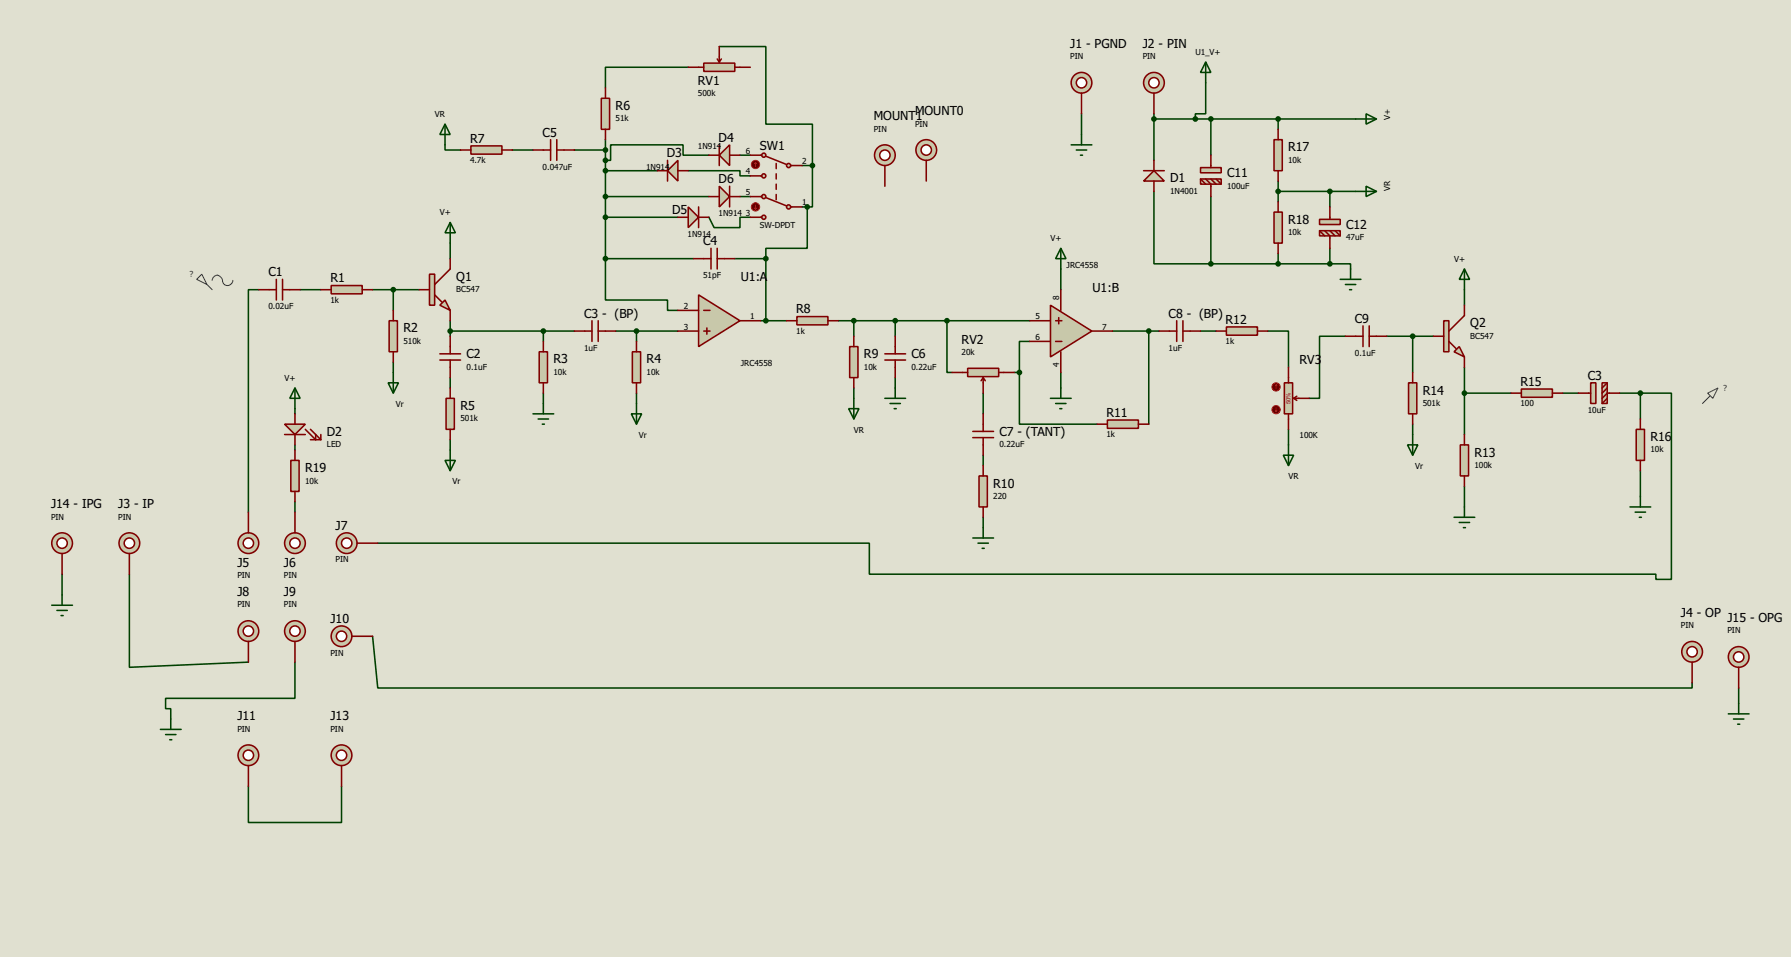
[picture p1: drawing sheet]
<svg xmlns="http://www.w3.org/2000/svg" width="440mm" height="235mm" viewBox="0 0 440 235" stroke-linecap="round" stroke-linejoin="round" font-family="sans-serif">
<path d="M0 0h439.5v235h-439.5z" fill="#e0e0d0"/>
<g fill="none" stroke="#004000" stroke-width=".38">
<path d="M168.9 16.5h-20.3v5.1M176.5 11.4h11.5v19.1h11.4v10.1M109.2 35.6v1.2h3.8M125.7 36.8h5.1M141 36.8h7.6M148.6 34.3v29.2M174 38.1h-6.4v-2.5h-17.7v3.8h-1.3M181.6 38.1h2.5M265.4 27.9v5.1M283.2 29.2h49.5M283.2 27.9v11.5M295.9 20.3v7.6h-2.5v1.3"/>
<path d="M297.2 29.2v8.9M313.7 29.2v2.5M110.5 59.7v3.8M148.6 48.3h25.4M148.6 41.9h12.7M148.6 53.3h17.8M168.9 41.9h12.7v1.3h2.5M174 53.3l1.3 2.6h6.3v-2.6h2.5M181.6 48.3h2.5M196.8 50.8h1.3M196.8 40.6h2.6M198.1 50.8v10.2h-10.1v2.5"/>
<path d="M199.4 40.6v10.2h-1.3M283.2 47v17.8h14M297.2 48.3v16.5M313.7 44.4v5.1M313.7 47h19M326.4 47v3.8M63.5 71.1h-2.5v54.6M73.7 71.1h5M91.4 71.1h11.5M96.5 71.1v5.1M110.5 78.7v3.8M148.6 63.5v10.2h15.2v2.5h2.6"/>
<path d="M148.6 63.5h21.6M180.3 63.5h7.7M186.7 78.7h6.3M188 63.5v15.2M205.7 78.7h47M209.5 78.7v3.8M219.7 78.7v3.8M232.4 78.7v12.7h1.3M260.3 66v5.1M297.2 64.8h29.2M313.7 62.2v2.6M326.4 64.8h5.1v1.2"/>
<path d="M326.4 61v3.8M359.4 71.1v3.8M96.5 88.9v2.5M110.5 92.7v2.5M110.5 81.3h30.5M133.3 81.3v2.5M133.3 96.5v2.6M151.1 81.3h15.3M156.2 81.3v2.5M156.2 96.5v2.6M209.5 95.2v2.6M219.7 92.7v2.5"/>
<path d="M241.3 96.5v5.1M248.9 91.4h1.3M250.2 91.4v12.7h19M252.7 83.8h-2.5v7.6M260.3 91.4v3.8M273 81.3h11.5M281.9 81.3v22.8M294.6 81.3h3.8M311.1 81.3h5.1v8.9M330.2 82.5h-6.4v15.3h-2.5M340.4 82.5h11.4M346.7 82.5v8.9"/>
<path d="M359.4 90.2v16.5M359.4 96.5h11.4M383.5 96.5h3.8M397.5 96.5h5.1M402.6 96.5h7.6v45.7h-3.8v-1.2h-193v-7.7h-120.7M402.6 96.5v6.4M72.4 100.3v1.3M72.4 109.2v1.3M110.5 107.9v2.6M241.3 111.8v2.5M316.2 105.4v3.8M346.7 104.1v2.6"/>
<path d="M359.4 119.4v5.1M402.6 115.6v6.3M72.4 123.2v2.5M241.3 127v2.5M15.2 141v5M31.7 141v22.8l29.3-1.2M91.4 156.2l1.3 12.7h322.6v-1.3M72.4 162.6v8.8h-31.8v2.6h1.3v2.5M426.7 168.9v3.8M61 193v8.9h22.8v-8.9"/>
</g>
<path d="M171.4 72.4l10.2 6.3-10.2 6.4z" fill="#c8c8aa" stroke="#800000" stroke-width=".38"/>
<path d="M166.4 76.2h5M172.7 76.2h1.5M181.6 78.7h5.1M166.4 81.3h5M172.7 81.3h1.5M173.5 80.5v1.5" fill="none" stroke="#800000" stroke-width=".38"/>
<path d="M257.8 74.9l10.2 6.4-10.2 6.3z" fill="#c8c8aa" stroke="#800000" stroke-width=".38"/>
<path d="M252.7 78.7h5.1M259.1 78.7h1.5M259.8 78v1.5M260.3 71.1v5.1M252.7 83.8h5.1M259.1 83.8h1.5M260.3 86.4v5M268 81.3h5" fill="none" stroke="#800000" stroke-width=".38"/>
<path d="M107.9 74.9l1.3-1.2 1.3 2.5z" fill="#c8c8aa" stroke="#800000" stroke-width=".38"/>
<path d="M105.4 67.3h1.3v7.6h-1.3z" fill="#c8c8aa" stroke="#800000" stroke-width=".38"/>
<path d="M63.5 71.1h4.3M67.8 68.6v5.1M69.3 71.1h4.4M69.3 68.6v5.1M102.9 71.1h2.5M106.7 72.4l1.8 1.8M110.5 63.5v2.5l-3.8 3.8M110.5 76.2v2.5" fill="none" stroke="#800000" stroke-width=".38"/>
<path d="M81.3 70.1h7.6v2h-7.6z" fill="#c8c8aa" stroke="#800000" stroke-width=".38"/>
<path d="M78.7 71.1h2.6M88.9 71.1h2.5" fill="none" stroke="#800000" stroke-width=".38"/>
<path d="M95.5 78.7h2v7.7h-2z" fill="#c8c8aa" stroke="#800000" stroke-width=".38"/>
<path d="M96.5 76.2v2.5M96.5 86.4v2.5" fill="none" stroke="#800000" stroke-width=".38"/>
<path d="M132.3 86.4h2.1v7.6h-2.1z" fill="#c8c8aa" stroke="#800000" stroke-width=".38"/>
<path d="M133.3 83.8v2.6M133.3 94v2.5" fill="none" stroke="#800000" stroke-width=".38"/>
<path d="M155.2 86.4h2v7.6h-2z" fill="#c8c8aa" stroke="#800000" stroke-width=".38"/>
<path d="M156.2 83.8v2.6M156.2 94v2.5" fill="none" stroke="#800000" stroke-width=".38"/>
<path d="M109.5 97.8h2v7.6h-2z" fill="#c8c8aa" stroke="#800000" stroke-width=".38"/>
<g fill="none" stroke="#800000" stroke-width=".38">
<path d="M130.8 36.8h4.3M135.1 34.3v5.1M136.7 34.3v5.1M136.7 36.8h4.3M145.3 78.7v5.1M146.8 78.7v5.1M170.2 63.5h4.3M174.5 61v5M176 61v5M176 63.5h4.3M107.9 88.4h5.1M107.9 86.9h5.1"/>
<path d="M110.5 82.5v4.4M110.5 88.4v4.3M110.5 95.2v2.6M141 81.3h4.3M146.8 81.3h4.3M110.5 105.4v2.5"/>
</g>
<path d="M147.6 24.1h2v7.6h-2z" fill="#c8c8aa" stroke="#800000" stroke-width=".38"/>
<path d="M148.6 21.6v2.5M148.6 31.7v2.6" fill="none" stroke="#800000" stroke-width=".38"/>
<path d="M115.6 35.8h7.6v2h-7.6z" fill="#c8c8aa" stroke="#800000" stroke-width=".38"/>
<path d="M113 36.8h2.6M123.2 36.8h2.5" fill="none" stroke="#800000" stroke-width=".38"/>
<path d="M110.5 54.6l1.3 2.5h-2.6zM110.5 54.6v5.1M156.2 99.1v5M154.9 101.6h2.6l-1.3 2.5z" fill="none" stroke="#004000" stroke-width=".38"/>
<path d="M195.6 77.7h7.6v2.1h-7.6z" fill="#c8c8aa" stroke="#800000" stroke-width=".38"/>
<path d="M193 78.7h2.6M203.2 78.7h2.5" fill="none" stroke="#800000" stroke-width=".38"/>
<path d="M208.5 85.1h2.1v7.6h-2.1z" fill="#c8c8aa" stroke="#800000" stroke-width=".38"/>
<path d="M209.5 82.5v2.6M209.5 92.7v2.5M217.2 88.4h5M217.2 86.9h5M219.7 82.5v4.4M219.7 88.4v4.3" fill="none" stroke="#800000" stroke-width=".38"/>
<g fill="#004000" stroke="#004000" stroke-width=".38">
<circle cx="96.5" cy="71.1" r=".51"/>
<circle cx="110.5" cy="81.3" r=".51"/>
<circle cx="133.3" cy="81.3" r=".51"/>
<circle cx="156.2" cy="81.3" r=".51"/>
<circle cx="188" cy="63.5" r=".51"/>
<circle cx="148.6" cy="63.5" r=".51"/>
<circle cx="148.6" cy="36.8" r=".51"/>
</g>
<path d="M109.2 30.5l1.3 2.5h-2.6zM109.2 30.5v5.1M95.2 94h2.6l-1.3 2.5zM96.5 91.4v5.1M133.3 99.1v2.5M209.5 97.8v5.1M109.2 113h2.6l-1.3 2.6zM110.5 110.5v5.1M130.8 101.6h5.1M132.1 102.9h2.5M133.1 104.1h.5M208.3 100.3h2.5l-1.3 2.6z" fill="none" stroke="#004000" stroke-width=".38"/>
<path d="M172.7 15.5h7.6v2h-7.6z" fill="#c8c8aa" stroke="#800000" stroke-width=".38"/>
<path d="M168.9 16.5h3.8M176 14.5l.5 .7M176.5 11.4v3.8M177 14.5l-.5 .7M180.3 16.5h3.8" fill="none" stroke="#800000" stroke-width=".38"/>
<circle cx="209.5" cy="78.7" r=".51" fill="#004000" stroke="#004000" stroke-width=".38"/>
<path d="M217.2 97.8h5M218.4 99.1h2.6M219.7 95.2v2.6M219.5 100.3h.5" fill="none" stroke="#004000" stroke-width=".38"/>
<path d="M237.5 90.4h7.6v2.1h-7.6z" fill="#c8c8aa" stroke="#800000" stroke-width=".38"/>
<path d="M233.7 91.4h3.8M241.3 92.7l-.5 .8M241.3 92.7l.5 .8M241.3 92.7v3.8M245.1 91.4h3.8M238.8 105.9h5M238.8 107.4h5M241.3 101.6v4.3M241.3 107.4v4.4" fill="none" stroke="#800000" stroke-width=".38"/>
<circle cx="219.7" cy="78.7" r=".51" fill="#004000" stroke="#004000" stroke-width=".38"/>
<path d="M240.3 116.8h2v7.7h-2z" fill="#c8c8aa" stroke="#800000" stroke-width=".38"/>
<path d="M288.8 78.7v5.1M290.3 78.7v5.1M284.5 81.3h4.3M290.3 81.3h4.3M241.3 114.3v2.5M241.3 124.5v2.5" fill="none" stroke="#800000" stroke-width=".38"/>
<path d="M238.8 132.1h5M240 133.3h2.6M241 134.6h.6M241.3 129.5v2.6" fill="none" stroke="#004000" stroke-width=".38"/>
<path d="M271.8 103.1h7.6v2.1h-7.6z" fill="#c8c8aa" stroke="#800000" stroke-width=".38"/>
<path d="M269.2 104.1h2.6M279.4 104.1h2.5" fill="none" stroke="#800000" stroke-width=".38"/>
<circle cx="281.9" cy="81.3" r=".51" fill="#004000" stroke="#004000" stroke-width=".38"/>
<path d="M315.2 94h2v7.6h-2z" fill="#c8c8aa" stroke="#800000" stroke-width=".38"/>
<path d="M316.2 90.2v3.8M317.5 97.8l.8 .5M317.5 97.8h3.8M318.3 97.3l-.8 .5M316.2 101.6v3.8" fill="none" stroke="#800000" stroke-width=".38"/>
<circle cx="313.2" cy="95" r="1.02" fill="#400000" stroke="#f00" stroke-width=".25"/>
<path d="M313.2 94.5l-.3 .2M313.2 94.5l.2 .2M313.2 94.5v1" fill="none" stroke="#f00" stroke-width=".25"/>
<circle cx="313.2" cy="100.6" r="1.02" fill="#400000" stroke="#f00" stroke-width=".25"/>
<path d="M312.9 100.8l.3 .3M313.2 100.1v1M313.4 100.8l-.2 .3" fill="none" stroke="#f00" stroke-width=".25"/>
<path d="M315 111.8h2.5l-1.3 2.5zM316.2 109.2v5.1" fill="none" stroke="#004000" stroke-width=".38"/>
<path d="M301 80.3h7.6v2h-7.6z" fill="#c8c8aa" stroke="#800000" stroke-width=".38"/>
<path d="M298.4 81.3h2.6M308.6 81.3h2.5M330.2 82.5h4.3M334.5 80v5.1M336 80v5.1M336 82.5h4.4" fill="none" stroke="#800000" stroke-width=".38"/>
<path d="M356.9 86.4l1.2-1.3 1.3 2.5z" fill="#c8c8aa" stroke="#800000" stroke-width=".38"/>
<path d="M354.3 78.7h1.3v7.7h-1.3z" fill="#c8c8aa" stroke="#800000" stroke-width=".38"/>
<path d="M359.4 74.9v2.6l-3.8 3.8M351.8 82.5h2.5M355.6 83.8l1.8 1.8M359.4 87.6v2.6" fill="none" stroke="#800000" stroke-width=".38"/>
<path d="M358.4 109.2h2v7.6h-2z" fill="#c8c8aa" stroke="#800000" stroke-width=".38"/>
<path d="M359.4 106.7v2.5M359.4 116.8v2.6" fill="none" stroke="#800000" stroke-width=".38"/>
<path d="M359.4 66l1.3 2.6h-2.6zM359.4 66v5.1" fill="none" stroke="#004000" stroke-width=".38"/>
<path d="M345.7 94h2v7.6h-2z" fill="#c8c8aa" stroke="#800000" stroke-width=".38"/>
<path d="M346.7 91.4v2.6M346.7 101.6v2.5" fill="none" stroke="#800000" stroke-width=".38"/>
<path d="M345.4 109.2h2.6l-1.3 2.6zM346.7 106.7v5.1M356.9 127h5M358.1 128.3h2.6M359.2 129.5h.5M359.4 124.5v2.5" fill="none" stroke="#004000" stroke-width=".38"/>
<circle cx="346.7" cy="82.5" r=".51" fill="#004000" stroke="#004000" stroke-width=".38"/>
<path d="M373.4 95.5h7.6v2h-7.6z" fill="#c8c8aa" stroke="#800000" stroke-width=".38"/>
<path d="M370.8 96.5h2.6M381 96.5h2.5" fill="none" stroke="#800000" stroke-width=".38"/>
<circle cx="359.4" cy="96.5" r=".51" fill="#004000" stroke="#004000" stroke-width=".38"/>
<path d="M401.6 105.4h2v7.6h-2z" fill="#c8c8aa" stroke="#800000" stroke-width=".38"/>
<path d="M402.6 102.9v2.5M402.6 113v2.6" fill="none" stroke="#800000" stroke-width=".38"/>
<path d="M400 124.5h5.1M401.3 125.7h2.6M402.3 127h.5M402.6 121.9v2.6" fill="none" stroke="#004000" stroke-width=".38"/>
<circle cx="265.4" cy="20.3" r="2.54" fill="#c8c8aa" stroke="#800000" stroke-width=".38"/>
<circle cx="265.4" cy="20.3" r="1.27" fill="#feffff" stroke="#800000" stroke-width=".38"/>
<path d="M265.4 22.9v5" fill="none" stroke="#800000" stroke-width=".38"/>
<circle cx="283.2" cy="20.3" r="2.54" fill="#c8c8aa" stroke="#800000" stroke-width=".38"/>
<circle cx="283.2" cy="20.3" r="1.27" fill="#feffff" stroke="#800000" stroke-width=".38"/>
<path d="M283.2 22.9v5" fill="none" stroke="#800000" stroke-width=".38"/>
<path d="M262.9 35.6h5.1M264.2 36.8h2.5M265.2 38.1h.5M265.4 33v2.6" fill="none" stroke="#004000" stroke-width=".38"/>
<g fill="#c8c8aa" stroke="#800000" stroke-width=".38">
<path d="M294.6 41.1h5.1v1.3h-5.1z"/>
<path d="M294.6 43.9h5.1v1.3h-5.1z"/>
</g>
<path d="M297.2 38.1v3M294.6 43.9l1.3 1.3M295.9 43.9l1.3 1.3v3.1M297.2 43.9l1.2 1.3M298.4 43.9l1.3 1.3" fill="none" stroke="#800000" stroke-width=".38"/>
<path d="M312.7 34.3h2v7.6h-2z" fill="#c8c8aa" stroke="#800000" stroke-width=".38"/>
<path d="M313.7 31.7v2.6M313.7 41.9v2.5" fill="none" stroke="#800000" stroke-width=".38"/>
<path d="M312.7 52.1h2v7.6h-2z" fill="#c8c8aa" stroke="#800000" stroke-width=".38"/>
<path d="M313.7 49.5v2.6M313.7 59.7v2.5" fill="none" stroke="#800000" stroke-width=".38"/>
<g fill="#c8c8aa" stroke="#800000" stroke-width=".38">
<path d="M323.8 53.8h5.1v1.3h-5.1z"/>
<path d="M323.8 56.6h5.1v1.3h-5.1z"/>
</g>
<path d="M323.8 56.6l1.3 1.3M325.1 56.6l1.3 1.3v3.1M326.4 50.8v3M326.4 56.6l1.3 1.3M327.7 56.6l1.2 1.3" fill="none" stroke="#800000" stroke-width=".38"/>
<g fill="none" stroke="#004000" stroke-width=".38">
<path d="M295.9 15.2l1.3 2.6h-2.6zM295.9 15.2v5.1M332.7 29.2h5.1M335.3 27.9l2.5 1.3-2.5 1.3zM332.7 47h5.1M335.3 45.7l2.5 1.3-2.5 1.3zM260.3 61l1.3 2.5h-2.5zM260.3 61v5M328.9 68.6h5.1M330.2 69.8h2.5M331.2 71.1h.5M331.5 66v2.6"/>
<path d="M257.8 97.8h5.1M259.1 99.1h2.5M260.3 95.2v2.6M260.1 100.3h.5"/>
</g>
<g fill="#004000" stroke="#004000" stroke-width=".38">
<circle cx="297.2" cy="29.2" r=".51"/>
<circle cx="313.7" cy="64.8" r=".51"/>
<circle cx="313.7" cy="47" r=".51"/>
<circle cx="326.4" cy="47" r=".51"/>
<circle cx="313.7" cy="29.2" r=".51"/>
<circle cx="326.4" cy="64.8" r=".51"/>
<circle cx="293.4" cy="29.2" r=".51"/>
<circle cx="250.2" cy="91.4" r=".51"/>
<circle cx="232.4" cy="78.7" r=".51"/>
<circle cx="188" cy="78.7" r=".51"/>
</g>
<circle cx="31.7" cy="133.4" r="2.54" fill="#c8c8aa" stroke="#800000" stroke-width=".38"/>
<circle cx="31.7" cy="133.4" r="1.27" fill="#feffff" stroke="#800000" stroke-width=".38"/>
<path d="M31.7 135.9v5.1" fill="none" stroke="#800000" stroke-width=".38"/>
<circle cx="415.3" cy="160" r="2.54" fill="#c8c8aa" stroke="#800000" stroke-width=".38"/>
<circle cx="415.3" cy="160" r="1.27" fill="#feffff" stroke="#800000" stroke-width=".38"/>
<path d="M415.3 162.6v5" fill="none" stroke="#800000" stroke-width=".38"/>
<g fill="#c8c8aa" stroke="#800000" stroke-width=".38">
<circle cx="193.5" cy="50.8" r=".51"/>
<circle cx="187.5" cy="48.3" r=".51"/>
</g>
<path d="M186.7 48.3h.2M194.1 50.8h.2" fill="none" stroke="#800000" stroke-width=".38"/>
<circle cx="187.5" cy="53.3" r=".51" fill="#c8c8aa" stroke="#800000" stroke-width=".38"/>
<path d="M186.7 53.3h.2M188 48.5l5 2" fill="none" stroke="#800000" stroke-width=".38"/>
<g fill="#c8c8aa" stroke="#800000" stroke-width=".38">
<circle cx="193.5" cy="40.6" r=".51"/>
<circle cx="187.5" cy="38.1" r=".51"/>
</g>
<path d="M186.7 38.1h.2M194.1 40.6h.2" fill="none" stroke="#800000" stroke-width=".38"/>
<circle cx="187.5" cy="43.2" r=".51" fill="#c8c8aa" stroke="#800000" stroke-width=".38"/>
<path d="M184.1 38.1h2.6M188 38.4l5 2M184.1 43.2h2.8M184.1 53.3h2.6M184.1 48.3h2.6M190.5 40.1v1.3M190.5 42.7v1.2M190.5 45.2v1.3M190.5 47.8v1.2M194.3 50.8h2.5M194.3 40.6h2.5" fill="none" stroke="#800000" stroke-width=".38"/>
<circle cx="185.4" cy="40.4" r="1.02" fill="#400000" stroke="#f00" stroke-width=".25"/>
<path d="M185.4 39.9l.3 .2M185.4 39.9l-.2 .2M185.4 39.9v1" fill="none" stroke="#f00" stroke-width=".25"/>
<circle cx="185.4" cy="50.8" r="1.02" fill="#400000" stroke="#f00" stroke-width=".25"/>
<path d="M185.2 51.1l.2 .2M185.4 50.3v1M185.7 51.1l-.3 .2" fill="none" stroke="#f00" stroke-width=".25"/>
<path d="M163.8 41.9l2.6-2.5v5z" fill="#c8c8aa" stroke="#800000" stroke-width=".38"/>
<path d="M163.8 39.4v5M161.3 41.9h2.5M166.4 41.9h2.5" fill="none" stroke="#800000" stroke-width=".38"/>
<path d="M176.5 38.1l2.6-2.5v5z" fill="#c8c8aa" stroke="#800000" stroke-width=".38"/>
<path d="M174 38.1h2.5M176.5 35.6v5M179.1 38.1h2.5" fill="none" stroke="#800000" stroke-width=".38"/>
<path d="M168.9 50.8l2.5 2.5-2.5 2.6z" fill="#c8c8aa" stroke="#800000" stroke-width=".38"/>
<path d="M166.4 53.3h2.5M171.4 50.8v5.1M171.4 53.3h2.6" fill="none" stroke="#800000" stroke-width=".38"/>
<path d="M176.5 45.7l2.6 2.6-2.6 2.5z" fill="#c8c8aa" stroke="#800000" stroke-width=".38"/>
<path d="M174 48.3h2.5M179.1 45.7v5.1M179.1 48.3h2.5" fill="none" stroke="#800000" stroke-width=".38"/>
<g fill="#004000" stroke="#004000" stroke-width=".38">
<circle cx="198.1" cy="50.8" r=".51"/>
<circle cx="199.4" cy="40.6" r=".51"/>
<circle cx="148.6" cy="41.9" r=".51"/>
<circle cx="148.6" cy="48.3" r=".51"/>
</g>
<path d="M48.3 68.6l1.2-1.3 1.3 2.5zM50.8 69.8l1.3 1.3M52.1 68.8a1.27 1.27 0 0 1 1.2-1.2 1.27 1.27 0 0 1 1.3 1.2 1.27 1.27 0 0 0 1.3 1.3 1.27 1.27 0 0 0 1.2-1.3M419.1 96.5l2.5-1.3-1.2 2.6zM419.6 97.3l-1.8 1.8" fill="none" stroke="#0000c0" stroke-width=".25"/>
<circle cx="61" cy="133.4" r="2.54" fill="#c8c8aa" stroke="#800000" stroke-width=".38"/>
<circle cx="61" cy="133.4" r="1.27" fill="#feffff" stroke="#800000" stroke-width=".38"/>
<path d="M61 125.7v5.1" fill="none" stroke="#800000" stroke-width=".38"/>
<circle cx="72.4" cy="133.4" r="2.54" fill="#c8c8aa" stroke="#800000" stroke-width=".38"/>
<circle cx="72.4" cy="133.4" r="1.27" fill="#feffff" stroke="#800000" stroke-width=".38"/>
<path d="M72.4 125.7v5.1" fill="none" stroke="#800000" stroke-width=".38"/>
<circle cx="85.1" cy="133.4" r="2.54" fill="#c8c8aa" stroke="#800000" stroke-width=".38"/>
<circle cx="85.1" cy="133.4" r="1.27" fill="#feffff" stroke="#800000" stroke-width=".38"/>
<path d="M87.6 133.3h5.1" fill="none" stroke="#800000" stroke-width=".38"/>
<circle cx="61" cy="154.9" r="2.54" fill="#c8c8aa" stroke="#800000" stroke-width=".38"/>
<circle cx="61" cy="154.9" r="1.27" fill="#feffff" stroke="#800000" stroke-width=".38"/>
<path d="M61 157.5v5.1" fill="none" stroke="#800000" stroke-width=".38"/>
<circle cx="72.4" cy="154.9" r="2.54" fill="#c8c8aa" stroke="#800000" stroke-width=".38"/>
<circle cx="72.4" cy="154.9" r="1.27" fill="#feffff" stroke="#800000" stroke-width=".38"/>
<path d="M72.4 157.5v5.1" fill="none" stroke="#800000" stroke-width=".38"/>
<circle cx="83.8" cy="156.2" r="2.54" fill="#c8c8aa" stroke="#800000" stroke-width=".38"/>
<circle cx="83.8" cy="156.2" r="1.27" fill="#feffff" stroke="#800000" stroke-width=".38"/>
<path d="M86.4 156.2h5" fill="none" stroke="#800000" stroke-width=".38"/>
<circle cx="61" cy="185.4" r="2.54" fill="#c8c8aa" stroke="#800000" stroke-width=".38"/>
<circle cx="61" cy="185.4" r="1.27" fill="#feffff" stroke="#800000" stroke-width=".38"/>
<path d="M61 188v5" fill="none" stroke="#800000" stroke-width=".38"/>
<circle cx="83.8" cy="185.4" r="2.54" fill="#c8c8aa" stroke="#800000" stroke-width=".38"/>
<circle cx="83.8" cy="185.4" r="1.27" fill="#feffff" stroke="#800000" stroke-width=".38"/>
<path d="M83.8 188v5" fill="none" stroke="#800000" stroke-width=".38"/>
<path d="M71.4 113h2v7.6h-2z" fill="#c8c8aa" stroke="#800000" stroke-width=".38"/>
<path d="M72.4 110.5v2.5M72.4 120.6v2.6" fill="none" stroke="#800000" stroke-width=".38"/>
<circle cx="15.2" cy="133.4" r="2.54" fill="#c8c8aa" stroke="#800000" stroke-width=".38"/>
<circle cx="15.2" cy="133.4" r="1.27" fill="#feffff" stroke="#800000" stroke-width=".38"/>
<path d="M15.2 135.9v5.1" fill="none" stroke="#800000" stroke-width=".38"/>
<path d="M283.2 41.9l2.5 2.5h-5z" fill="#c8c8aa" stroke="#800000" stroke-width=".38"/>
<path d="M283.2 39.4v2.5M280.7 41.9h5M283.2 44.4v2.6" fill="none" stroke="#800000" stroke-width=".38"/>
<circle cx="297.2" cy="64.8" r=".51" fill="#004000" stroke="#004000" stroke-width=".38"/>
<path d="M72.4 95.2l1.3 2.6h-2.6zM72.4 95.2v5.1M12.7 148.6h5.1M14 149.9h2.5M15 151.1h.5M15.2 146v2.6M39.4 179.1h5M41.9 176.5v2.6M40.6 180.3h2.6M41.7 181.6h.5" fill="none" stroke="#004000" stroke-width=".38"/>
<path d="M69.8 104.1h5.1l-2.5 2.6z" fill="#c8c8aa" stroke="#800000" stroke-width=".38"/>
<path d="M69.8 106.7h5.1M72.4 101.6v2.5M72.4 106.7v2.5M74.9 105.4l2.6 2.5v-1.2M76.2 105.4l2.5 2.5M76.2 107.9h2.5M78.7 106.7v1.2" fill="none" stroke="#800000" stroke-width=".38"/>
<circle cx="426.7" cy="161.3" r="2.54" fill="#c8c8aa" stroke="#800000" stroke-width=".38"/>
<circle cx="426.7" cy="161.3" r="1.27" fill="#feffff" stroke="#800000" stroke-width=".38"/>
<path d="M426.7 163.8v5.1" fill="none" stroke="#800000" stroke-width=".38"/>
<path d="M424.2 175.3h5.1M425.4 176.5h2.6M426.5 177.8h.5M426.7 172.7v2.6" fill="none" stroke="#004000" stroke-width=".38"/>
<g fill="#004000" stroke="#004000" stroke-width=".38">
<circle cx="283.2" cy="29.2" r=".51"/>
<circle cx="148.6" cy="53.3" r=".51"/>
<circle cx="148.6" cy="39.4" r=".51"/>
</g>
<g fill="#c8c8aa" stroke="#800000" stroke-width=".38">
<path d="M390.4 94h1.3v5.1h-1.3z"/>
<path d="M393.2 94h1.3v5.1h-1.3z"/>
</g>
<path d="M387.3 96.5h3.1M394.5 94l-1.3 1.2M394.5 95.2l-1.3 1.3M394.5 97.8l-1.3 1.3M397.5 96.5h-3l-1.3 1.3" fill="none" stroke="#800000" stroke-width=".38"/>
<circle cx="402.6" cy="96.5" r=".51" fill="#004000" stroke="#004000" stroke-width=".38"/>
<circle cx="217.2" cy="38.1" r="2.54" fill="#c8c8aa" stroke="#800000" stroke-width=".38"/>
<circle cx="217.2" cy="38.1" r="1.27" fill="#feffff" stroke="#800000" stroke-width=".38"/>
<path d="M217.2 40.6v5.1" fill="none" stroke="#800000" stroke-width=".38"/>
<circle cx="227.3" cy="36.8" r="2.54" fill="#c8c8aa" stroke="#800000" stroke-width=".38"/>
<circle cx="227.3" cy="36.8" r="1.27" fill="#feffff" stroke="#800000" stroke-width=".38"/>
<path d="M227.3 39.4v5" fill="none" stroke="#800000" stroke-width=".38"/>
<g font-size="3.7">
<text x="262.7" y="11.8">J1 - PGND</text>
<text x="280.5" y="11.8">J2 - PIN</text>
<text x="171.3" y="20.8">RV1</text>
<text x="151.1" y="27">R6</text>
<text x="214.5" y="29.5">MOUNT1</text>
<text x="224.6" y="28.3">MOUNT0</text>
<text x="115.4" y="35.1">R7</text>
<text x="133.2" y="33.5">C5</text>
<text x="176.4" y="34.8">D4</text>
<text x="163.7" y="38.6">D3</text>
<text x="186.5" y="36.8">SW1</text>
<text x="316.1" y="37.2">R17</text>
<text x="176.4" y="45">D6</text>
<text x="287.2" y="44.8">D1</text>
<text x="301.2" y="43.5">C11</text>
<text x="164.9" y="52.6">D5</text>
<text x="316.1" y="54.9">R18</text>
<text x="330.4" y="56.2">C12</text>
<text x="172.6" y="60.2">C4</text>
<text x="65.9" y="67.8">C1</text>
<text x="81.1" y="69.3">R1</text>
<text x="112" y="68.9">Q1</text>
<text x="181.8" y="69.1">U1:A</text>
<text x="268.1" y="71.6">U1:B</text>
<text x="143.3" y="78">C3 - (BP)</text>
<text x="195.4" y="77">R8</text>
<text x="286.8" y="78">C8 - (BP)</text>
<text x="99" y="81.6">R2</text>
<text x="300.8" y="79.5">R12</text>
<text x="332.5" y="79.2">C9</text>
<text x="360.8" y="80.3">Q2</text>
<text x="114.5" y="88">C2</text>
<text x="135.8" y="89.2">R3</text>
<text x="158.7" y="89.2">R4</text>
<text x="212" y="88">R9</text>
<text x="223.7" y="88">C6</text>
<text x="236" y="84.4">RV2</text>
<text x="318.9" y="89.4">RV3</text>
<text x="373.2" y="94.7">R15</text>
<text x="389.7" y="93.2">C3</text>
<text x="113" y="100.7">R5</text>
<text x="349.2" y="96.9">R14</text>
<text x="80.2" y="107">D2</text>
<text x="245.3" y="107">C7 - (TANT)</text>
<text x="271.6" y="102.4">R11</text>
<text x="361.9" y="112.1">R13</text>
<text x="405" y="108.3">R16</text>
<text x="74.9" y="115.9">R19</text>
<text x="243.8" y="119.7">R10</text>
<text x="12.5" y="124.8">J14 - IPG</text>
<text x="29" y="124.8">J3 - IP</text>
<text x="82.4" y="130">J7</text>
<text x="58.3" y="139.1">J5</text>
<text x="69.7" y="139.1">J6</text>
<text x="58.3" y="146.3">J8</text>
<text x="69.7" y="146.3">J9</text>
<text x="81.1" y="152.9">J10</text>
<text x="412.5" y="151.4">J4 - OP</text>
<text x="424" y="152.7">J15 - OPG</text>
<text x="58.3" y="176.8">J11</text>
<text x="81.1" y="176.8">J13</text>
</g>
<g font-size="2.5">
<text x="262.7" y="14.6">PIN</text>
<text x="280.5" y="14.6">PIN</text>
<text x="293.4" y="13.5">U1_V+</text>
<text x="171.3" y="23.6">500k</text>
<text x="106.7" y="28.7">VR</text>
<text x="151.1" y="29.8">51k</text>
<text x="341.2" y="29.4" transform="rotate(-90 341.2 29.4)">V+</text>
<text x="214.5" y="32.3">PIN</text>
<text x="224.6" y="31.1">PIN</text>
<text x="115.4" y="40.1">4.7k</text>
<text x="133.2" y="41.6">0.047uF</text>
<text x="158.6" y="41.6">1N914</text>
<text x="171.3" y="36.5">1N914</text>
<text x="183" y="37.7">6</text>
<text x="196.8" y="40.3">2</text>
<text x="316.1" y="40">10k</text>
<text x="183" y="47.9">5</text>
<text x="183" y="42.8">4</text>
<text x="287.2" y="47.6">1N4001</text>
<text x="301.2" y="46.3">100uF</text>
<text x="341.2" y="46.9" transform="rotate(-90 341.2 46.9)">VR</text>
<text x="107.9" y="52.9">V+</text>
<text x="176.4" y="53">1N914</text>
<text x="183" y="53">3</text>
<text x="196.8" y="50.4">1</text>
<text x="168.7" y="58.1">1N914</text>
<text x="186.5" y="56.1">SW-DPDT</text>
<text x="257.8" y="59.2">V+</text>
<text x="316.1" y="57.7">10k</text>
<text x="330.4" y="59">47uF</text>
<text x="261.8" y="65.7">JRC4558</text>
<text x="356.9" y="64.3">V+</text>
<text x="112" y="71.7">BC547</text>
<text x="172.6" y="68.3">51pF</text>
<text x="65.9" y="75.9">0.02uF</text>
<text x="81.1" y="74.4">1k</text>
<text x="167.8" y="75.8">2</text>
<text x="260" y="73.7" transform="rotate(-90 260 73.7)">8</text>
<text x="167.8" y="80.9">3</text>
<text x="184.1" y="78.4">1</text>
<text x="195.4" y="82">1k</text>
<text x="254.2" y="78.4">5</text>
<text x="254.2" y="83.4">6</text>
<text x="270.5" y="80.9">7</text>
<text x="360.8" y="83.1">BC547</text>
<text x="99" y="84.4">510k</text>
<text x="143.3" y="86.1">1uF</text>
<text x="181.8" y="89.9">JRC4558</text>
<text x="236" y="87.2">20k</text>
<text x="286.8" y="86.1">1uF</text>
<text x="300.8" y="84.5">1k</text>
<text x="332.5" y="87.3">0.1uF</text>
<text x="69.8" y="93.5">V+</text>
<text x="114.5" y="90.8">0.1uF</text>
<text x="135.8" y="92">10k</text>
<text x="158.7" y="92">10k</text>
<text x="212" y="90.8">10k</text>
<text x="223.7" y="90.8">0.22uF</text>
<text x="260" y="90" transform="rotate(-90 260 90)">4</text>
<text x="97.1" y="99.9">Vr</text>
<text x="349.2" y="99.7">501k</text>
<text x="373.2" y="99.8">100</text>
<text x="389.7" y="101.3">10uF</text>
<text x="113" y="103.5">501k</text>
<text x="156.8" y="107.5">Vr</text>
<text x="209.6" y="106.2">VR</text>
<text x="271.6" y="107.4">1k</text>
<text x="318.9" y="107.7">100K</text>
<text x="80.2" y="109.8">LED</text>
<text x="245.3" y="109.8">0.22uF</text>
<text x="405" y="111.1">10k</text>
<text x="74.9" y="118.7">10k</text>
<text x="111.1" y="118.9">Vr</text>
<text x="316.3" y="117.6">VR</text>
<text x="347.3" y="115.1">Vr</text>
<text x="361.9" y="114.9">100k</text>
<text x="243.8" y="122.5">220</text>
<text x="12.5" y="127.6">PIN</text>
<text x="29" y="127.6">PIN</text>
<text x="58.3" y="141.9">PIN</text>
<text x="69.7" y="141.9">PIN</text>
<text x="82.4" y="138.1">PIN</text>
<text x="58.3" y="149.1">PIN</text>
<text x="69.7" y="149.1">PIN</text>
<text x="412.5" y="154.2">PIN</text>
<text x="424" y="155.5">PIN</text>
<text x="81.1" y="161">PIN</text>
<text x="58.3" y="179.6">PIN</text>
<text x="81.1" y="179.6">PIN</text>
</g>
<g font-size="2.5" fill="#0000c0">
<text x="46.5" y="68.1">?</text>
<text x="422.9" y="96.1">?</text>
</g>
<text font-size="1.7" fill="#c00000" x="316.7" y="99.2" transform="rotate(-90 316.7 99.2)">50%</text>
</svg>
